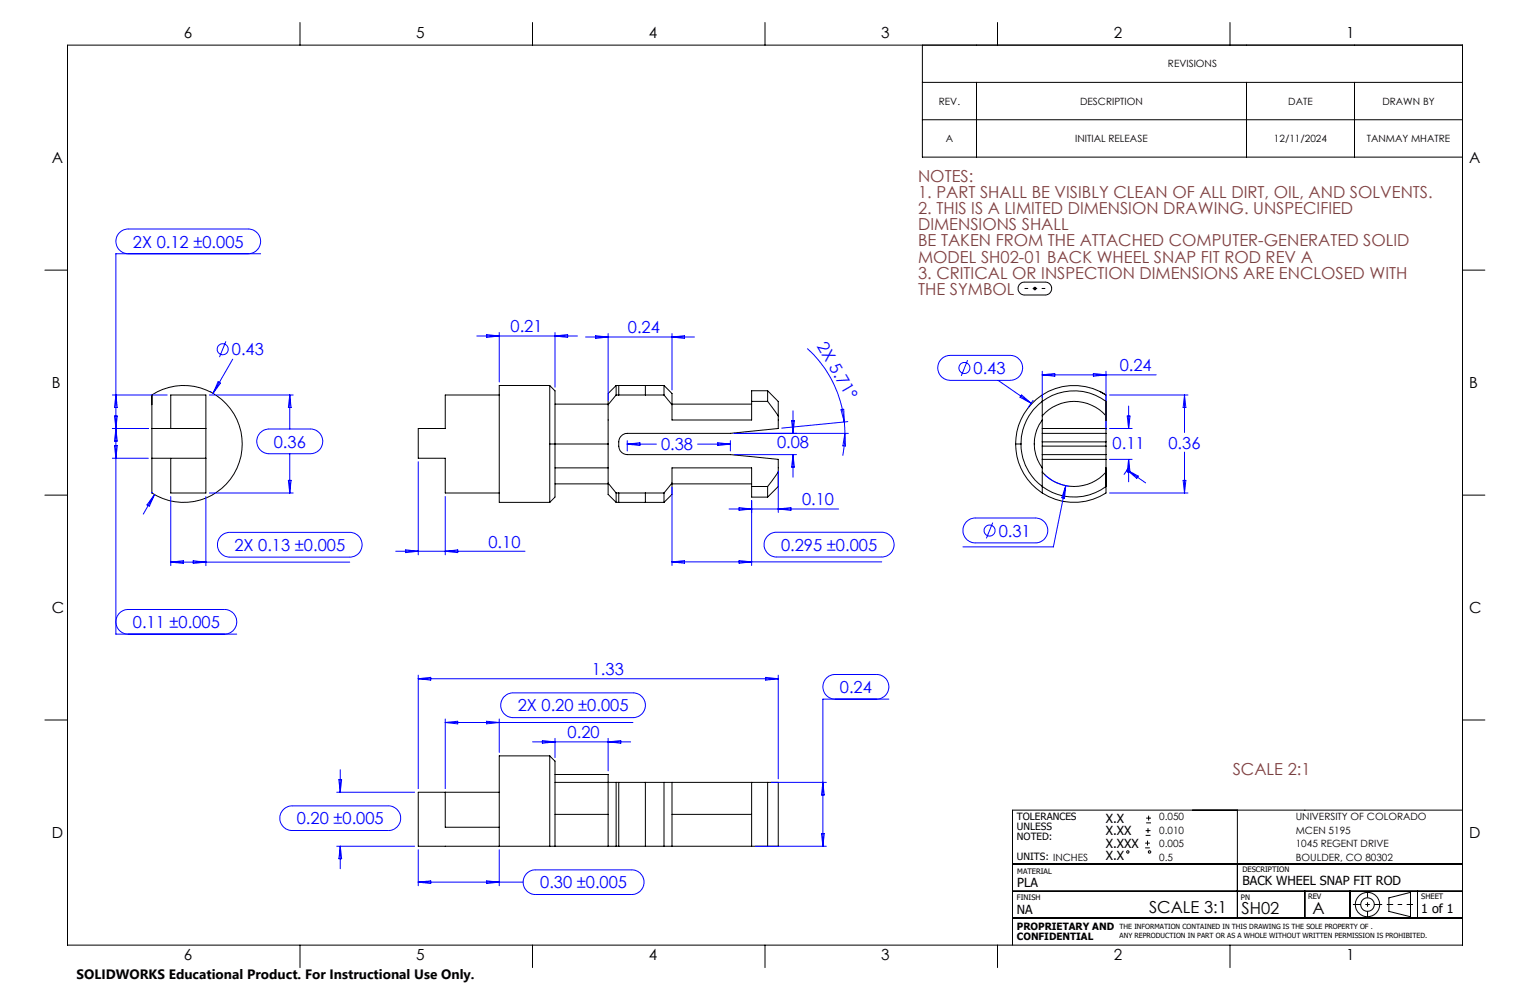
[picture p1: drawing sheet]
<svg xmlns="http://www.w3.org/2000/svg" width="432mm" height="279mm" viewBox="0 0 432 279" stroke-linecap="round" stroke-linejoin="round" font-family="sans-serif">
<g fill="none" stroke="#000" stroke-width=".28">
<path d="M19 12.7h393.7v254h-393.7zM84.7 6.4v6.3M150.3 6.4v6.3M215.9 6.4v6.3M260.3 12.7v31.6h152.4M281.5 6.4v6.3M347.1 6.4v6.3M260.3 23.2h152.4M260.3 33.8h152.4M275.6 23.2v21.1M351.8 23.2v21.1M382.3 23.2v21.1"/>
<path d="M12.7 76.2h6.3M412.7 76.2h6.4M287.9 80.1l1.1-.5h6a1.82 1.82 0 0 1 1.8 1.8 1.82 1.82 0 0 1-1.8 1.9h-5.9a1.81 1.81 0 0 1-1.7-1.2 1.81 1.81 0 0 1 .5-2zM291.6 81.4h1M291.7 81.1l.7 .7M292.1 80.9v1.1M292.4 81.1l-.7 .7M42.9 111.5a16.5 16.5 0 0 1 25.5 13.8 16.5 16.5 0 0 1-25.5 13.8zM140.9 111.5h-15.2v9.4h-7.7v8.4h7.7v9.8h15.2M155.1 108.8l1.5 1.5M155.2 108.8v16.5M155.2 108.8h-14.3v33h14.3v-16.5"/>
<path d="M156.6 110.3v15M156.6 114.1h15M171.6 114.2v11.1M173.9 111.5h.7M173.9 108.8l-2.3 2.3v3.1M173.9 108.8v2.7M173.9 108.8h13.5M173.9 111.5l-2.3 2.7M174.6 111.5h7.5M174.6 108.8v2.7M182.1 111.5h5.3M182.1 108.8v2.7"/>
<path d="M187.4 108.8v2.7M187.4 108.8l2.3 2.3v3.1M187.4 111.5l2.3 2.7M189.7 114.1h22.4M212.1 113.3h4.5M212.1 110.3v3M212.1 113.3v5.2h-22.4v-4.3M212.1 110.3h4.5l3 3v4.1M216.6 110.3v3M216.6 113.3l3 4.1M219.6 117.4v3.5l-13.5 1.4h-26.1a5.6 5.6 0 0 0-4.8 .9 4 4 0 0 0 .3 4.5 3.4 3.4 0 0 0 2.6 .6h28l13.5 1.3v3.6M294.1 113.3v4.1"/>
<path d="M294.1 113.3a15.1 15.1 0 0 1 18 0M294.1 111.5a16.4 16.4 0 0 1 18 0M294.1 118.5a11.2 11.2 0 0 0 0 13.5M294.1 113.3a14.9 14.9 0 0 0-6 12M294.1 111.5a16.4 16.4 0 0 0-7.5 13.8M294.1 111.5v1.7M294.1 117.4v3.5M310.5 110.5l1.6 1M312.1 113.3v4.1a11.9 11.9 0 0 0-18 0M312.1 111.5v1.7M312.1 113.3v7.6M12.7 139.7h6.3"/>
<path d="M42.9 129.3h15.2M42.9 120.9h15.2M48.2 120.9v-9.4h9.9v27.6h-9.9v-9.8M155.2 125.3h1.4M156.6 125.3v15M156.6 125.3h15M156.6 132h15M156.6 136.6h15M171.6 125.3v6.7M171.6 136.3v3.3l2.3 2.2M171.6 136.3l2.3 2.8M171.6 132v4.3"/>
<path d="M173.9 139.1h.7M173.9 139.1v2.6M174.6 139.1h7.5M174.6 139.1v2.6M182.1 139.1h5.3M182.1 139.1v2.6M187.4 139.1v2.6M189.7 136.3v-4.3h22.4v5.3M189.7 136.6h22.4M189.7 136.3v3.3l-2.3 2.2M189.7 136.3l-2.3 2.8M212.1 137.3h4.5"/>
<path d="M212.1 137.3v3M216.6 137.3v3M219.6 133.2l-3 4.1M219.6 133.2v4.1l-3 3h-4.5M286.6 125.3a16.4 16.4 0 0 0 7.5 13.8M286.6 125.3h1.5M288.1 125.3a14.7 14.7 0 0 0 6 12M294.1 129.6h18M294.1 133.2a12 12 0 0 0 18 0v4.1a15.1 15.1 0 0 1-18 0M294.1 133.2v4.1M294.1 120.9h18M294.1 122.3h18"/>
<path d="M294.1 120.9v1.4M294.1 128.3v1.3M294.1 128.3h18M294.1 125.9h18M294.1 125.9v2.4M294.1 124.7h18M294.1 122.3v2.4M294.1 124.7v1.2M294.1 129.6v3.6M312.1 120.9v1.4M312.1 128.3v1.3M312.1 129.6v9.5a16.6 16.6 0 0 1-18 0v-1.7"/>
<path d="M312.1 125.9v2.4M312.1 122.3v2.4M312.1 124.7v1.2M412.7 139.7h6.4M156.6 140.3l-1.5 1.5M173.9 141.8h13.5M12.7 203.2h6.3M155.2 213.3v25.5M155.2 213.3l1.4 1.5v24M155.2 213.3h-14.3v25.5M156.6 218.6h15v2.2M412.7 203.2h6.4"/>
<path d="M125.7 223.6v9.9h15.2M140.9 238.8h14.3M140.9 223.6h-22.9v15.2h22.9M155.2 238.8h1.4M156.6 229.8h15M156.6 238.8h15M156.6 220.8h15M171.6 220.8v18M171.6 220.8h2.3M171.6 238.8h2.3M173.9 220.8h.7M173.9 238.8h.7"/>
<path d="M173.9 220.8v18M174.6 220.8v18M174.6 238.8h7.5M174.6 220.8h7.5M182.1 220.8h5.3M182.1 238.8h5.3M182.1 220.8v18M187.4 220.8v18M187.4 220.8h2.3M187.4 238.8h2.3M189.7 220.8v18M189.7 229.8h22.4"/>
<path d="M189.7 220.8h22.4M189.7 238.8h22.4M212.1 220.8v18M212.1 220.8h4.5M212.1 238.8h4.5M216.6 220.8v18M216.6 220.8h3v18h-3M323.2 239.3h1.3M323.2 237.9h1.3M323.3 235.8h1.4M323.3 234.4h1.4M323.5 232.2h1.3"/>
<path d="M323.5 230.9h1.3M323.8 237.2v1.4M324 233.7v1.4M324.2 230.2v1.4M349.2 228.6v30.5M412.7 228.6h-126.9v38.1M285.8 259.1h126.9M285.8 251.5h126.9M285.8 243.8h126.9M368.3 251.5v7.6M381 251.5v7.6M392 253.4l6.1-1.6v6.9l-6.1-1.5z"/>
<path d="M400 251.5v7.6M84.7 266.7v6.4M150.3 266.7v6.4M215.9 266.7v6.4M281.5 266.7v6.4M347.1 266.7v6.4"/>
<circle cx="318.3" cy="240.4" r=".34"/>
<circle cx="324.4" cy="240.4" r=".34"/>
<circle cx="385.9" cy="255.3" r="3.4"/>
<circle cx="385.9" cy="255.3" r="1.91"/>
</g>
<path d="M381.8 255.3h8.3" fill="none" stroke="#000" stroke-width=".28" stroke-dasharray="15.2 1.3 1.3 1.3" stroke-dashoffset="13" stroke-linecap="butt"/>
<path d="M386 251.5v7.6" fill="none" stroke="#000" stroke-width=".28" stroke-dasharray="15.2 1.3 1.3 1.3" stroke-dashoffset="13.3" stroke-linecap="butt"/>
<path d="M391.4 255.3h7.4" fill="none" stroke="#000" stroke-width=".28" stroke-dasharray="15.2 1.3 1.3 1.3" stroke-dashoffset="13.4" stroke-linecap="butt"/>
<g fill="none" stroke="#00f" stroke-width=".28">
<path d="M36.2 71.6a3.5 3.5 0 0 1-3.5-3.5 3.5 3.5 0 0 1 3.5-3.5h33.9a3.5 3.5 0 0 1 3.5 3.5 3.5 3.5 0 0 1-3.5 3.5M73.6 71.6h-40.9v107.4h34.1M63.7 96.3l-1.8 4.5M134.5 94.8h28.5M137.3 94.4l3.6 .4-3.6 .4zM140.9 93.8v14M156.6 93.8v15.5M156.6 94.8l3.6-.4v.8zM165.3 95.1h30.7M168.1 94.8l3.5 .3-3.5 .4zM171.6 94.1v18.9M189.7 94.1v15.9"/>
<path d="M189.7 95.1l3.5-.3v.7zM227.8 98.4a32 32 0 0 1 10.5 20.7M31.7 111.5h15.5M32.3 117.4l.8 7.1h-.8l.8-7.1zM32.7 111.5l.4 3.5h-.8zM59.1 111.5h23.7M59.2 110.5h.1M61.6 107.7l.6 .4-2.1 2.9zM65.7 101.4l-5.6 9.6M81.8 111.5l.4 3.5h-.8zM81.8 111.5v9.6M223.4 118.7h.8l-.4 3.6z"/>
<path d="M223.8 116v6.3M237.3 115.6l.8-.1 .2 3.6zM238.3 119.1l.1 3.2M239.3 119l-18.7 1.8M265.9 101.1l1-.6 1.3-.2h16.9a3.5 3.5 0 0 1 3.5 3.5 3.5 3.5 0 0 1-3.5 3.6h-16.9a3.5 3.5 0 0 1-3.3-2.4 3.5 3.5 0 0 1 1-3.9zM273.1 101.6l-1.8 4.5M281.7 107.4l9.3 6.4M288.3 111.5l2.7 2.3-3.1-1.7zM291.6 113l-1.4 2M294.1 104.8v7.5M294.1 105.8h32.2M294.1 105.8l3.6-.4v.8z"/>
<path d="M308.6 105.4l3.5 .4-3.5 .4zM312.1 104.8v16.5M313.1 111.5h22.2M318.1 117.4h.8l-.4 3.5zM318.5 114.6v6.3M334.3 111.5v10.6M334.3 111.5l.4 3.5h-.8zM31.7 120.9h10.2M31.7 129.3h10.2M32.3 125.8h.8l-.4 3.5zM42.8 139.1h.1M43.6 139.6l-3.2 5.5"/>
<path d="M43.6 139.6l-1.4 3.2-.7-.3zM59.1 139.1h23.7M73.3 122.2l1.1-.8 1.3-.3h11.9a3.5 3.5 0 0 1 3.5 3.5 3.5 3.5 0 0 1-3.5 3.5h-11.6a3.5 3.5 0 0 1-3.2-2.1 3.5 3.5 0 0 1 .5-3.8zM81.4 135.6h.8l-.4 3.5zM81.8 128.1v11M118 130.3v26.3M177 124.4v2.9M177 125.3h8.2M177 125.3l3.6-.3v.7zM189.7 137.5v22.1M196.9 125.3h9.2M202.6 125l3.5 .3-3.5 .4z"/>
<path d="M206.1 124.4v2.9M207.2 122.3h32.2M207.2 128.3h17.6M219.6 133v11.6M223.8 128.3v6.4M223.8 128.3l.4 3.5h-.8zM238.4 122.3l-.1 3.1-.5 3.2M238.4 122.3l.2 3.6-.7-.1zM294.8 133.9l3 2.1 1.9 .8 2.1 .4M300.8 137.1l-3.5 17.2h-25.6M300.8 137.1l-.4 3.5-.7-.1zM313.1 120.9h6.4"/>
<path d="M313.1 129.6h6.4M313.1 139.1h22.2M318.1 132.6l5.2 3.7M318.1 132.6l3.1 1.8-.4 .6zM318.5 129.6v6.4M318.5 129.6l.4 3.6h-.8zM318.7 131.8l-1.4 2.1M333.9 135.6h.8l-.4 3.5zM334.3 127.6v11.5M48.2 140.1v19.5M48.2 158.6h50.5M48.2 158.6l3.6-.3v.7z"/>
<path d="M54.5 158.3l3.6 .3-3.6 .4zM58.1 140.1v19.5M62.2 151.4l1.1-.8 1.3-.4h34.1a3.5 3.5 0 0 1 3.5 3.5 3.5 3.5 0 0 1-3.5 3.5h-33.9a3.5 3.5 0 0 1-3.1-2 3.5 3.5 0 0 1 .5-3.8zM111.7 155.6h36.5M114.5 155.2l3.5 .4-3.5 .4zM125.7 140.1v16.5M125.7 155.6l3.5-.4v.8zM189.7 158.6l3.5-.4v.8zM189.7 158.6h59.1M205.8 143.7h30.9M208.6 158.2l3.5 .4-3.5 .4zM208.6 143.3l3.5 .4-3.5 .3z"/>
<path d="M212.1 141.3v18.3M216.5 151.4l1.1-.8 1.3-.4h29.9a3.5 3.5 0 0 1 3.5 3.5 3.5 3.5 0 0 1-3.5 3.5h-29.7a3.5 3.5 0 0 1-3.2-2.1 3.5 3.5 0 0 1 .6-3.7zM219.6 143.7l3.6-.4v.7zM272.7 147.4l1-.9 1.3-.3h17.2a3.5 3.5 0 0 1 3.5 3.5 3.5 3.5 0 0 1-3.5 3.5h-16.9a3.5 3.5 0 0 1-3.2-2.1 3.5 3.5 0 0 1 .6-3.7zM280.2 147.5l-1.8 4.4M36.2 179a3.5 3.5 0 0 1-3.5-3.5 3.5 3.5 0 0 1 3.5-3.5h27.1a3.5 3.5 0 0 1 3.5 3.5 3.5 3.5 0 0 1-3.5 3.5M118 190.5v32.1M118 191.6h101.6M118 191.6l3.6-.4v.7zM142.2 196.7l1.1-.8 1.2-.4h34.1a3.5 3.5 0 0 1 3.5 3.5 3.5 3.5 0 0 1-3.5 3.5h-33.8a3.5 3.5 0 0 1-3.2-2 3.5 3.5 0 0 1 .6-3.8zM216.1 191.2l3.5 .4-3.5 .3zM219.6 190.5v29.3"/>
<path d="M235.7 197.3a3.5 3.5 0 0 1-3.5-3.5 3.5 3.5 0 0 1 3.5-3.4h11.7a3.5 3.5 0 0 1 3.5 3.4 3.5 3.5 0 0 1-3.5 3.5M250.9 197.3h-18.7v41.5M96 217.2v6.4M125.7 202.9v19.7M125.7 203.9l3.5-.3v.7zM125.7 203.9h52.9M137.3 203.6l3.6 .3-3.6 .4zM140.9 202.9v9.4M150.3 209.4h27.7M153.1 209l3.5 .4-3.5 .4zM156.6 208.4v5.4M171.6 208.4v9.2"/>
<path d="M171.6 209.4l3.6-.4v.8zM80 228.4l.9-.6 1.3-.4h27.4a3.5 3.5 0 0 1 3.5 3.5 3.5 3.5 0 0 1-3.5 3.5h-27.1a3.5 3.5 0 0 1-3.3-2.2 3.5 3.5 0 0 1 .8-3.8zM95 238.8h22M95 223.6h22M95.6 220h.8l-.4 3.6zM96 238.8v6.4M96 238.8l.4 3.6h-.8zM118 239.8v10.2M140.9 239.8v10.2M213.1 238.8h20.1M217.6 220.8h15.6M231.8 235.3h.8l-.4 3.5z"/>
<path d="M232.2 220.8l.4 3.6h-.8zM118 249l3.6-.4v.7zM118 249h29.6M137.3 248.6l3.6 .4-3.6 .3zM148.5 246.7l1.1-.8 1.3-.4h27.4a3.5 3.5 0 0 1 3.5 3.5 3.5 3.5 0 0 1-3.5 3.4h-27.2a3.5 3.5 0 0 1-3.1-2 3.5 3.5 0 0 1 .5-3.7z"/>
<circle cx="62.9" cy="98.6" r="1.56"/>
<circle cx="272.2" cy="103.9" r="1.55"/>
<circle cx="279.3" cy="149.7" r="1.56"/>
</g>
<path d="M289.2 81.4h5.8" fill="none" stroke="#000" stroke-width=".28" stroke-dasharray="15.2 1.3 1.3 1.3" stroke-dashoffset="14.2" stroke-linecap="butt"/>
<g font-size="4.7" fill="#804040">
<text x="259.1" y="51.5">NOTES:</text>
<text x="259.1" y="56">1. PART SHALL BE VISIBLY CLEAN OF ALL DIRT, OIL, AND SOLVENTS.</text>
<text x="259.1" y="60.5">2. THIS IS A LIMITED DIMENSION DRAWING. UNSPECIFIED</text>
<text x="259.1" y="65">DIMENSIONS SHALL</text>
<text x="259.1" y="69.6">BE TAKEN FROM THE ATTACHED COMPUTER-GENERATED SOLID</text>
<text x="259.1" y="74.1">MODEL SH02-01 BACK WHEEL SNAP FIT ROD REV A</text>
<text x="259.1" y="78.6">3. CRITICAL OR INSPECTION DIMENSIONS ARE ENCLOSED WITH</text>
<text x="259.1" y="83.1">THE SYMBOL</text>
<text x="347.9" y="218.8">SCALE 2:1</text>
</g>
<g font-size="4.7" fill="#00f">
<text x="37.5" y="69.9">2X 0.12 ±0.005</text>
<text x="144.1" y="93.8">0.21</text>
<text x="177.2" y="94.1">0.24</text>
<text x="65.4" y="100.3">0.43</text>
<text x="230.4" y="97.8" transform="rotate(60 230.4 97.8)">2X 5.71°</text>
<text x="274.8" y="105.5">0.43</text>
<text x="316" y="104.8">0.24</text>
<text x="77.3" y="126.3">0.36</text>
<text x="186.6" y="127.1">0.38</text>
<text x="219.3" y="126.3">0.08</text>
<text x="314" y="126.6">0.11</text>
<text x="329.8" y="126.6">0.36</text>
<text x="226.4" y="142.6">0.10</text>
<text x="66.2" y="155.5">2X 0.13 ±0.005</text>
<text x="137.8" y="154.6">0.10</text>
<text x="220.4" y="155.4">0.295 ±0.005</text>
<text x="281.9" y="151.4">0.31</text>
<text x="37.5" y="177.2">0.11 ±0.005</text>
<text x="167" y="190.5">1.33</text>
<text x="237" y="195.6">0.24</text>
<text x="146.1" y="200.8">2X 0.20 ±0.005</text>
<text x="160.2" y="208.4">0.20</text>
<text x="83.8" y="232.7">0.20 ±0.005</text>
<text x="152.5" y="250.7">0.30 ±0.005</text>
</g>
<g font-size="4.7">
<text x="324.3" y="257.6">SCALE 3:1</text>
<text x="350.4" y="257.8">SH02</text>
<text x="370.4" y="257.8">A</text>
</g>
<g font-size="4.3">
<text x="51.9" y="10.7">6</text>
<text x="117.5" y="10.7">5</text>
<text x="183.1" y="10.7">4</text>
<text x="248.7" y="10.7">3</text>
<text x="314.3" y="10.7">2</text>
<text x="379.9" y="10.7">1</text>
<text x="14.6" y="46.1">A</text>
<text x="414.7" y="46.1">A</text>
<text x="14.6" y="109.6">B</text>
<text x="414.7" y="109.6">B</text>
<text x="14.6" y="173.1">C</text>
<text x="414.7" y="173.1">C</text>
<text x="14.6" y="236.6">D</text>
<text x="414.7" y="236.6">D</text>
<text x="51.9" y="270.8">6</text>
<text x="117.5" y="270.8">5</text>
<text x="183.1" y="270.8">4</text>
<text x="248.7" y="270.8">3</text>
<text x="314.3" y="270.8">2</text>
<text x="379.9" y="270.8">1</text>
</g>
<text font-size="3.8" x="21.6" y="276.3">SOLIDWORKS Educational Product. For Instructional Use Only.</text>
<g font-size="3.5">
<text x="312.1" y="232.2">X.X</text>
<text x="312.1" y="235.8">X.XX</text>
<text x="312.1" y="239.3">X.XXX</text>
<text x="312.1" y="242.8">X.X</text>
<text x="287.1" y="250.3">PLA</text>
<text x="350.7" y="249.8">BACK WHEEL SNAP FIT ROD</text>
<text x="401.1" y="257.7">1 of 1</text>
<text x="287" y="258">NA</text>
</g>
<g font-size="2.8">
<text x="329.6" y="19">REVISIONS</text>
<text x="265" y="29.6">REV.</text>
<text x="304.8" y="29.6">DESCRIPTION</text>
<text x="363.6" y="29.6">DATE</text>
<text x="390.1" y="29.6">DRAWN BY</text>
<text x="266.9" y="40.1">A</text>
<text x="303.5" y="40.1">INITIAL RELEASE</text>
<text x="359.5" y="40.1">12/11/2024</text>
<text x="385.7" y="40.1">TANMAY MHATRE</text>
<text x="287" y="231.5">TOLERANCES</text>
<text x="327.2" y="231.5">0.050</text>
<text x="365.7" y="231.5">UNIVERSITY OF COLORADO</text>
<text x="287" y="234.4">UNLESS</text>
<text x="287" y="237.2">NOTED:</text>
<text x="327.2" y="235.3">0.010</text>
<text x="327.2" y="239.2">0.005</text>
<text x="365.7" y="235.3">MCEN 5195</text>
<text x="365.7" y="239.2">1045 REGENT DRIVE</text>
<text x="287" y="242.8">UNITS: INCHES</text>
<text x="327.2" y="243">0.5</text>
<text x="365.7" y="243">BOULDER, CO 80302</text>
<text x="287" y="262.6">PROPRIETARY AND</text>
<text x="287" y="265.4">CONFIDENTIAL</text>
</g>
<g font-size="2.1">
<text x="287.1" y="246.6">MATERIAL</text>
<text x="350.7" y="246">DESCRIPTION</text>
<text x="287" y="254.1">FINISH</text>
<text x="350.2" y="253.9">PN</text>
<text x="369.2" y="253.9">REV</text>
<text x="401.1" y="253.8">SHEET</text>
</g>
<g font-size="2">
<text x="316" y="262.1">THE INFORMATION CONTAINED IN THIS DRAWING IS THE SOLE PROPERTY OF .</text>
<text x="316" y="264.6">ANY REPRODUCTION IN PART OR AS A WHOLE WITHOUT WRITTEN PERMISSION IS PROHIBITED.</text>
</g>
</svg>
